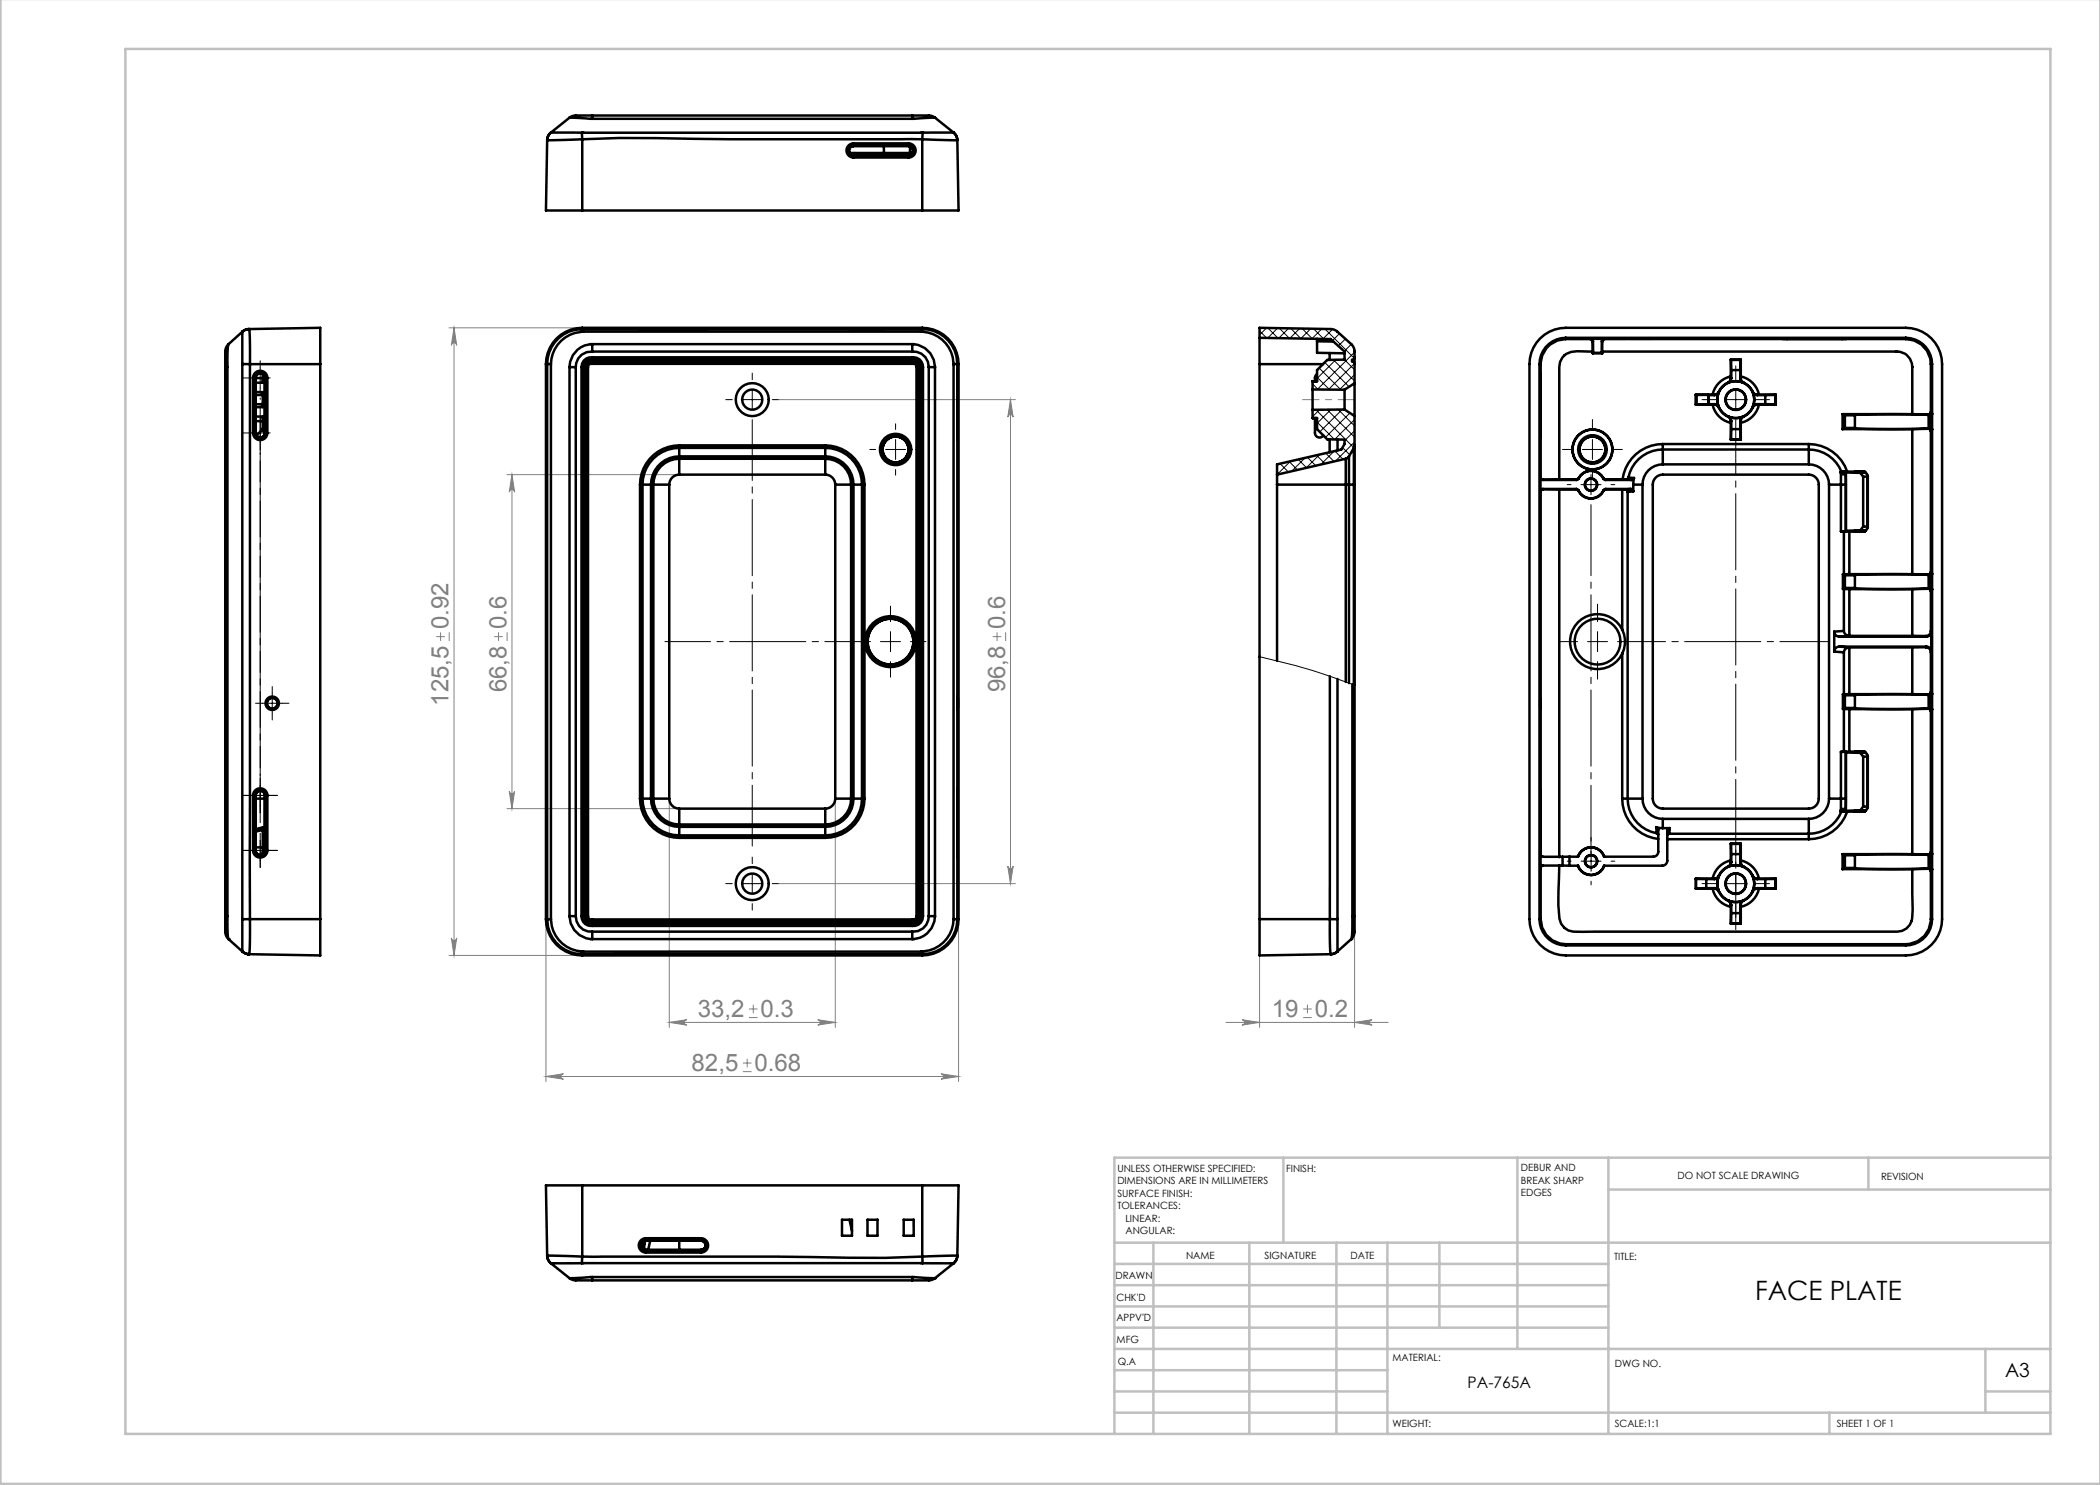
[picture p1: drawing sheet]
<svg xmlns="http://www.w3.org/2000/svg" width="420mm" height="297mm" viewBox="0 0 420 297" stroke-linecap="round" stroke-linejoin="round" font-family="sans-serif">
<g fill="none" stroke="#808080" stroke-width=".2">
<path d="M89.8 65.6h26.6M90.8 65.6l.5 3.5a.54 .54 0 0 0-.5-.5 .54 .54 0 0 0-.5 .5zM90.8 65.6v125.5M155.8 79.9h47.3M202.1 79.9l.5 3.5a.54 .54 0 0 0-.5-.5 .54 .54 0 0 0-.5 .5zM202.1 79.9v96.8M101.4 94.9h34.4M102.4 94.9l.5 3.5a.54 .54 0 0 0-.5-.5 .54 .54 0 0 0-.5 .5zM102.4 94.9v66.8M87.3 127.3h1.7M88.1 126.5v1.7M89.8 126.5v1.7"/>
<path d="M98.8 127.3h1.8M99.7 126.5v1.7M101.4 126.5v1.7M198.5 127.3h1.8M199.4 126.5v1.7M201.1 126.5v1.7M101.9 158.2a.54 .54 0 0 0 .5 .5 .54 .54 0 0 0 .5-.5l-.5 3.5zM133.9 159.7v45.8M167.1 159.7v45.8M101.4 161.7h34.4M155.8 176.7h47.3M201.6 173.2a.54 .54 0 0 0 .5 .5 .54 .54 0 0 0 .5-.5l-.5 3.5z"/>
<path d="M89.8 191.1h26.6M90.3 187.6a.54 .54 0 0 0 .5 .5 .54 .54 0 0 0 .5-.5l-.5 3.5zM109.2 183.8v32.5M191.7 183.8v32.5M251.9 183.8v21.7M270.9 183.2v22.3M109.2 215.3h82.5M109.2 215.3l3.5-.5a.54 .54 0 0 0-.5 .5 .54 .54 0 0 0 .5 .5zM133.9 204.5l3.5-.6a.54 .54 0 0 0-.6 .6 .54 .54 0 0 0 .6 .5zM133.9 204.5h33.2M148.6 214.3h1.7M148.6 212.6h1.7"/>
<path d="M149.4 211.8v1.7M149.8 203.5h1.7M149.8 201.8h1.7M150.7 200.9v1.8M163.6 203.9l3.4 .6-3.4 .5a.54 .54 0 0 0 .5-.5 .54 .54 0 0 0-.5-.6zM188.2 214.8l3.5 .5-3.5 .5a.54 .54 0 0 0 .5-.5 .54 .54 0 0 0-.5-.5zM245.2 204.5h32.4M248.4 203.9l3.5 .6-3.5 .5a.54 .54 0 0 0 .5-.5 .54 .54 0 0 0-.5-.6zM260.6 203.5h1.8M260.6 201.8h1.8M261.5 200.9v1.8M270.9 204.5l3.5-.6a.54 .54 0 0 0-.5 .6 .54 .54 0 0 0 .5 .5z"/>
</g>
<g fill="none" stroke="#000" stroke-width=".2" stroke-dasharray="15.2 1.3 1.3 1.3">
<path d="M50 75.6h-1.4M52 73.6v-1.4M52 77.6v1.4M146.5 79.9h-1.3M150.5 75.9v-1.3M154.5 79.9h1.3M343.2 79.9h-2.8M347.2 75.9v-2.7M351.2 79.9h2.7M50 86.6h-1.4M52 84.6v-1.4M52 88.6v1.4"/>
<path d="M175.1 89.9h-1.1M179.1 85.9v-1.1M179.1 93.9v1.1M183.1 89.9h1.2M314.2 96.9h-.8M314.5 89.9h-2M318.2 92.9v-.7M318.5 85.9v-2M318.5 93.9v2M322.2 96.9h.7M322.5 89.9h2M54.4 138.7v-1.4"/>
<path d="M178.1 124.3v-3.1M178.1 132.3v3.1M182.1 128.3h3.1M315.5 128.3h-3.5M319.5 124.3v-3.5M319.5 132.3v3.5M50 159.1h-1.4M52 157.1v-1.4M52 159.1h2M52 159.1v-2M52 159.1h-2M52 159.1v2"/>
<path d="M52.4 140.7h-1.3M54 159.1h1.5M54.4 142.7v1.3M56.4 140.7h1.4M50 170.1h-1.4M52 161.1v1.4M52 170.1v-2M52 170.1h-2M52 170.1v2M52 170.1h2M52 168.1v-1.4M52 172.1v1.4"/>
<path d="M54 170.1h1.5M146.5 176.7h-1.3M150.5 172.7v-1.3M154.5 176.7h1.3M314.2 172.2h-.7M318.2 168.2v-.7M318.2 176.2v.8M322.2 172.2h.8M343.2 176.7h-2.8M347.2 172.7v-2.7M351.2 176.7h2.7M150.5 180.7v1.3"/>
<path d="M347.2 180.7v2.8"/>
</g>
<path d="M323.5 128.3h42.1" fill="none" stroke="#000" stroke-width=".2" stroke-dasharray="15.2 1.3 1.3 1.3" stroke-dashoffset="5.6"/>
<path d="M318.2 100.9v70.4" fill="none" stroke="#000" stroke-width=".2" stroke-dasharray="15.2 1.3 1.3 1.3" stroke-dashoffset="1"/>
<path d="M347.2 83.9v102" fill="none" stroke="#000" stroke-width=".2" stroke-dasharray="15.2 1.3 1.3 1.3" stroke-dashoffset="4.2"/>
<path d="M174.1 128.3h-41.1" fill="none" stroke="#000" stroke-width=".2" stroke-dasharray="15.2 1.3 1.3 1.3" stroke-dashoffset="6.1"/>
<path d="M150.5 83.9v85.3" fill="none" stroke="#000" stroke-width=".2" stroke-dasharray="15.2 1.3 1.3 1.3" stroke-dashoffset="3.1"/>
<path d="M52 79.6v75.5M52 90.6v75.5" fill="none" stroke="#000" stroke-width=".2" stroke-dasharray="15.2 1.3 1.3 1.3" stroke-dashoffset="-1.6"/>
<g fill="none" stroke="#000" stroke-width=".2">
<path d="M50 75.6h4M52 73.6v4M148.5 79.9h4M150.4 77.9v4M345.2 79.9h4M347.2 77.9v4M50 86.6h4M52 84.6v4M177.1 89.9h4M179.1 87.9v4M316.2 96.9h4M316.5 89.9h4"/>
<path d="M318.2 94.9v4M318.5 87.9v4M54.4 138.7v4M176.1 128.3h4M178.1 126.3v4M317.5 128.3h4M319.5 126.3v4M50 159.1h4M52 157.1v4M52.4 140.7h4M148.5 176.7h4M150.4 174.7v4"/>
<path d="M316.2 172.2h4M318.2 170.2v4M345.2 176.7h4M347.2 174.7v4"/>
</g>
<path d="M260.5 79.9h10.4" fill="none" stroke="#808080" stroke-width=".2" stroke-dasharray="15.2 1.3 1.3 1.3" stroke-dashoffset="11.9"/>
<g fill="none" stroke="#c0c0c0" stroke-width=".5">
<path d="M.1 -.1v296.9h419.9M25.1 9.8h385v277h-385zM256.7 231.5v17M303.5 231.5v38.3M321.7 231.5v55.3M321.7 237.9h88.4M373.7 231.5v6.4M410.1 231.5h-187.2v55.3M222.9 248.5h187.2M222.9 257h98.8M222.9 252.8h98.8M230.7 248.5v38.3"/>
<path d="M249.9 248.5v38.3M267.3 248.5v38.3M277.5 248.5v38.3M287.9 248.5v17M222.9 265.5h98.8M222.9 261.3h98.8M222.9 278.3h54.6M222.9 274h54.6M222.9 269.8h187.2M397.1 278.3h13M397.1 269.8v12.7M222.9 282.5h187.2"/>
<path d="M365.9 282.5v4.3"/>
</g>
<g fill="#808080">
<path d="M109.2 215.3l3.5-.5a.54 .54 0 0 0-.5 .5 .54 .54 0 0 0 .5 .5zM188.2 214.8l3.5 .5-3.5 .5a.54 .54 0 0 0 .5-.5 .54 .54 0 0 0-.5-.5zM133.9 204.5l3.5-.6a.54 .54 0 0 0-.6 .6 .54 .54 0 0 0 .6 .5zM163.6 203.9l3.4 .6-3.4 .5a.54 .54 0 0 0 .5-.5 .54 .54 0 0 0-.5-.6zM248.4 203.9l3.5 .6-3.5 .5a.54 .54 0 0 0 .5-.5 .54 .54 0 0 0-.5-.6zM270.9 204.5l3.5-.6a.54 .54 0 0 0-.5 .6 .54 .54 0 0 0 .5 .5z"/>
<path d="M90.3 187.6a.54 .54 0 0 0 .5 .5 .54 .54 0 0 0 .5-.5l-.5 3.5zM90.8 65.6l.5 3.5a.54 .54 0 0 0-.5-.5 .54 .54 0 0 0-.5 .5z"/>
<path d="M102.4 94.9l.5 3.5a.54 .54 0 0 0-.5-.5 .54 .54 0 0 0-.5 .5zM101.9 158.2a.54 .54 0 0 0 .5 .5 .54 .54 0 0 0 .5-.5l-.5 3.5zM202.1 79.9l.5 3.5a.54 .54 0 0 0-.5-.5 .54 .54 0 0 0-.5 .5zM201.6 173.2a.54 .54 0 0 0 .5 .5 .54 .54 0 0 0 .5-.5l-.5 3.5z"/>
</g>
<g fill="none" stroke="#000" stroke-width=".5">
<path d="M109.4 28l-.2 14.1h7.3M110.2 26.5a2 2 0 0 0-.8 1.5M110.2 26.5h.1M110.2 26.5h6.2M113.9 23.5l-3.7 3M113.9 23.5h.1M113.9 23.5l4.6 .3M116.4 26.5h68.1M116.4 26.5l.1 1.4M116.5 27.9a477.4 477.4 0 0 1 29.5-.1l38.5 .1M116.5 27.9l-7.1 .1M116.5 27.9v14.2"/>
<path d="M118.5 23.8h64M118.5 23.1h-3.5l-1.1 .4M118.5 23.1v.7M118.5 23.1h64M170 30.6h6.8M170.7 28.7a1.42 1.42 0 0 0-1.4 1.4 1.42 1.42 0 0 0 1.4 1.4M170.7 28.7v.5M170.7 29.2a.92 .92 0 0 0-.9 .9 .92 .92 0 0 0 .9 .9M170.7 31v.5M170.7 29.2a.9 .9 0 0 0-.9 .9 .9 .9 0 0 0 .9 .9M170.7 29.2h.1M170.7 31h.1"/>
<path d="M170.7 31.5h11M170.7 28.7h11M170.7 29.2h11M170.9 30.6v.4M171.4 31h.1M172.5 31h.1M176.5 31h.1M176.8 29.2v1.4M176.8 30.6h5.2M179.7 31h.1M181.7 28.7a1.42 1.42 0 0 1 1.4 1.4 1.42 1.42 0 0 1-1.4 1.4M181.7 31v.5"/>
<path d="M181.7 29.2a.92 .92 0 0 1 .9 .9 .92 .92 0 0 1-.9 .9M181.7 28.7v.5M181.7 29.2a.9 .9 0 0 1 .9 .9 .9 .9 0 0 1-.9 .9M181.7 29.2h.1M181.7 31h.1M181.9 31h-11.2M182 30.6h.5M182 29.2v1.4M182.5 23.1h3.4l1.1 .4-4.5 .3M182.5 23.1v.7M184.5 27.9l7 .1M184.5 27.9v14.2"/>
<path d="M184.5 26.5v1.4M187 23.5l3.7 3M190.7 26.5h-6.2M190.7 26.5a2 2 0 0 1 .8 1.5M190.7 26.5h.1M191.5 28l.2 14.1h-7.2M116.5 42.1h68M45.1 73.4h.4M45.1 73.4v109.8M45.5 73.4v109.8M45.7 68.8l-.2 1.9v2.7M45.7 68.8h.1"/>
<path d="M45.7 68.8a2.19 2.19 0 0 0-.6 2v2.6M48.5 72.8v111M48.5 72.8h1.5M48.5 66.3v6.5M48.5 66.3l-2.8 2.5M48.5 66.3h.1M49.8 65.8l-.7 .2-.6 .3M49.8 65.8l14.3-.2v7.2M49.8 65.8l.2 1.5v5.5M49.8 65.8h.1M50 72.8v111M50 72.8h14.1"/>
<path d="M50.6 75.6a1.43 1.43 0 0 1 1.4-1.4 1.43 1.43 0 0 1 1.5 1.4M50.6 75.6h.5M50.6 75.6v11M51.1 75.6a.93 .93 0 0 1 1-.9 .93 .93 0 0 1 .9 .9M51.1 75.6v11M51.1 75.6h.1M51.1 75.6a.92 .92 0 0 1 1-.9 .92 .92 0 0 1 .9 .9M51.1 78.4h1.5v.6M51.1 79h1.5M51.1 75.6h1.5M52.6 75.6v.9h-1.5M52.6 76.2h.4"/>
<path d="M52.6 74.8v.8M52.6 79v1.8M53 75.6h.1M53 75.6v11M53 75.6h.5M53.5 75.6v11M64.1 72.8v111M109.2 72.8h.2M109.2 72.8v111M109.4 72.8v111M110.2 72.8v111M110.2 72.8h-.8"/>
<path d="M113.9 73.4v109.8M113.9 73.4h1.3M115.2 73.4v109.8M116.3 73.4h.5M116.3 73.4v109.8M116.4 66.3a6.6 6.6 0 0 0-6.2 6.5M116.4 66.3h68.1M116.5 65.8l-.1 .5M116.5 65.8h67.9M116.5 65.8a7 7 0 0 0-7.1 7M116.5 65.6a7.3 7.3 0 0 0-7.3 7.2M116.5 65.6v.2"/>
<path d="M116.5 65.6h67.9M116.8 73.4v109.8M117.1 73.4h.5M117.1 73.4v109.8M117.6 73.4v109.8M118.5 72.8h-.6l-.3 .6M118.5 72.3a1.11 1.11 0 0 0-1.4 1.1M118.5 72.3v.5M118.5 71.5v.5M118.5 71.5a1.9 1.9 0 0 0-2.2 1.9M118.5 72a1.41 1.41 0 0 0-1.7 1.4M118.5 68.8a4.6 4.6 0 0 0-4.6 4.6"/>
<path d="M118.5 68.8v1.5M118.5 70.3a3 3 0 0 0-3.3 3.1M118.5 68.8h64M118.5 70.3h64M118.5 72.3h64M118.5 72.8h64M118.5 71.5h64M118.5 72h64M127.8 65.8h.1M127.9 65.8h1.3M129.2 65.7l-1.4 .1h.1M129.2 65.7v.1"/>
<path d="M129.2 65.7h11M129.2 65.8h11M140.2 65.7l1.4 .1h-1.4M140.2 65.7v.1M141.6 65.8h-.1M168.4 65.7h2zM173.5 65.7h2zM180.7 65.7h2zM182.5 72.3v.5M182.5 72.3a1.11 1.11 0 0 1 1.3 1.1M182.5 72.8h.3a.6 .6 0 0 1 .5 .6M182.5 71.5v.5"/>
<path d="M182.5 72a1.41 1.41 0 0 1 1.6 1.4M182.5 71.5a1.9 1.9 0 0 1 2.1 1.9M182.5 68.8a4.6 4.6 0 0 1 4.5 4.6M182.5 70.3a3 3 0 0 1 3.2 3.1M182.5 68.8v1.5M183.3 73.4h.5M183.3 73.4v109.8M183.8 73.4v109.8M184.1 73.4h.5M184.1 73.4v109.8M184.4 65.8l.1 .5M184.4 65.8a7 7 0 0 1 7.1 7"/>
<path d="M184.4 65.6a7.3 7.3 0 0 1 7.3 7.2M184.4 65.6v.2M184.5 66.3a6.6 6.6 0 0 1 6.2 6.5M184.6 73.4v109.8M185.7 73.4v109.8M185.7 73.4h1.3M187 73.4v109.8M190.7 72.8v111M190.7 72.8h.8M191.5 72.8v111M191.5 72.8h.2M191.5 75.6v-1.4v1.4"/>
<path d="M191.5 75.6h.1M191.5 75.6v11M191.5 74.2v.1M191.7 72.8v111M251.9 67.6v-2l14.4 .2 1 .4 2.9 2.6a2 2 0 0 1 .7 1.5v1.2M251.9 67.6l14.2 .2 2.8 2.5v1.6l-3.5 .1-2 2v2.2M251.9 67.6v5.2M251.9 72.8h12.7M251.9 72.8v111M262.5 77.9v4.1M263.4 67.8v.5M263.4 74.8l-.3 .5-.1 .9"/>
<path d="M263.4 76.2l-.9 .1v1.6M263.4 68.3v2.3l5.5 .1M263.4 68.3h3.3M265.9 70.6v1.4M268.9 77.9v4M270.9 76.6l-2 1.3h-6.4M270.9 71.5l-.1 .3-.4 .2v.3l.4 .1 .1 .3v3.9M270.9 76.6v6.6M270.9 71.5v1.1M307.9 72.8h.2M307.9 72.8v111M308 67.7a7.3 7.3 0 0 1 5.2-2.1h68a7.3 7.3 0 0 1 7.2 7.2v111a7.3 7.3 0 0 1-7.2 7.3h-68a7.3 7.3 0 0 1-7.3-7.3v-111a7.3 7.3 0 0 1 2.1-5.1z"/>
<path d="M308.1 75.6h.1M308.1 75.6v11M308.1 74.7v.9zM308.1 72.8v22.6M313.2 67.6a5.3 5.3 0 0 0-5.3 5.2M313.2 67.8a5 5 0 0 0-5.1 5M313.2 67.8h4.8M313.2 67.6h68M313.2 67.6v.2M313.8 67.8h4.1M313.9 67.7l-.1 .1M317.8 67.7l.1 .1"/>
<path d="M318 67.8l.4 .1 .1 .4M318.1 67.8l.3 .1 .2 .4M318.1 67.8h2.8M318.1 67.8h-.1M318.5 70.3h-.6a8.9 8.9 0 0 0-4.6 .5 3.1 3.1 0 0 0-1.4 2.6v22.5M318.5 70.3v.4M318.5 68.3v2M318.5 70.7h1.9M318.6 68.3h-.1M318.6 68.3v2.3M318.6 70.6h1.7M318.6 70.6l-.1 .1"/>
<path d="M320.3 70.6l.1 .1M320.4 68.3l-.1 2.3M320.4 68.3h.1M320.4 68.3v2M320.4 70.3h58.8a3 3 0 0 1 3.3 3.1v9.4M320.4 70.3v.4M320.9 67.8l-.4 .1-.1 .4M320.9 67.8h.1M320.9 67.8h60.3M320.9 67.8l-.3 .2-.2 .3M321.1 67.8h4M321.2 67.7l-.1 .1"/>
<path d="M325.1 67.7v.1M326.2 67.8h4M326.3 67.7l-.1 .1M330.2 67.7v.1M339.2 78.9v.1M339.2 78.9h3.3M339.2 78.9v2M339.2 79v1.9M339.2 79h.1M339.3 79h3.6M339.3 79v1.9M341.7 79h.1"/>
<path d="M341.7 79v1.9M342.5 78.9h.3M342.8 78.9l.1 .1M343.8 78.4h.1M343.8 78.4h-.1a.98 .98 0 0 1-.9 .5M343.8 78.4a3.7 3.7 0 0 0 0 3M343.8 78.4a1 1 0 0 1-.9 .6M345.6 76.5a3.7 3.7 0 0 0-1.8 1.9M345.6 76.5h.1M345.7 76.5a3.7 3.7 0 0 1 3 0M346.2 75.3a4.8 4.8 0 0 0-3.7 3.6M346.2 71.9h2"/>
<path d="M346.2 71.9v3.4M346.2 71.9v.1M346.2 75.3v.3M346.2 75.6a.98 .98 0 0 1-.6 .9M346.2 75.6h.1M346.2 72l.1 2M346.2 72h1.9M346.3 75.6a1 1 0 0 1-.6 .9M346.3 74v1.6M346.3 74h1.8M348.1 75.6a1 1 0 0 0 .6 .9M348.1 74v1.6"/>
<path d="M348.1 72v2M348.1 75.6a.98 .98 0 0 0 .6 .9M348.1 75.6h.1M348.2 75.3a4.8 4.8 0 0 1 3.6 3.6M348.2 71.9v3.4M348.2 71.9l-.1 .1M348.2 75.3l-.1 .3M348.7 76.5h.1M348.7 76.5a3.7 3.7 0 0 1 1.9 1.9M350.5 78.4a3.7 3.7 0 0 1 0 3M350.5 78.4a1 1 0 0 0 1 .6M350.6 78.4h-.1"/>
<path d="M350.6 78.4a.98 .98 0 0 0 .9 .5M351.5 79h1.6M351.5 78.9v.1M351.8 78.9h3.4M351.8 78.9h-.3M353.1 79v1.8M355.1 79h-2M355.1 79v1.9M355.2 78.9l-.1 .1M355.2 78.9v2M357.4 67.8h-.9h.9M357.4 67.8h11"/>
<path d="M357.4 67.8h.1M368.4 67.8h.9h-.9M368.4 67.8h.1M381.2 67.6a5.3 5.3 0 0 1 5.2 5.2M381.2 67.8a5 5 0 0 1 5 5M381.2 67.6v.2M386.2 72.8v9.6M386.2 72.8h.2M386.4 72.8v111M50.6 86.6a1.43 1.43 0 0 0 1.4 1.4 1.43 1.43 0 0 0 1.5-1.4M50.6 86.6h.5M51.1 86.6a.93 .93 0 0 0 1 .9 .93 .93 0 0 0 .9-.9"/>
<path d="M51.1 86.6h.1M51.1 86.6a.92 .92 0 0 0 1 .9 .92 .92 0 0 0 .9-.9M51.1 83.3h1.5v.9M52.6 80.8v.6h-1.5M52.6 84.2v1.6l-1.3 1.3M52.6 80.8l-1.5 .1M52.6 84.2h-1.5M53 83.6h-.4M53 86.6h.1M53 85.7h-.4M53 86.2h-.8M53 86.6h.5"/>
<path d="M128 96.9h.5M128 96.9v62.8M128.5 96.9v62.8M128.5 96.9h1.7M130.2 96.9h.5M130.2 96.9v62.8M130.7 96.9h3.1M130.7 96.9v62.8M133.8 96.9v62.8M135.9 89.1v.5M135.9 89.1a7.8 7.8 0 0 0-7.9 7.8M135.9 89.6a7.3 7.3 0 0 0-7.4 7.3"/>
<path d="M135.9 91.3a5.6 5.6 0 0 0-5.7 5.6M135.9 91.3v.5M135.9 91.8a5.2 5.2 0 0 0-5.2 5.1M135.9 94.9a2 2 0 0 0-2.1 2M135.9 89.6h29.1M135.9 89.1h29.1M135.9 89.6v1.7M135.9 91.8v3.1M135.9 91.3h29.1M135.9 91.8h29.1M135.9 94.9h29.1M165 89.6a7.3 7.3 0 0 1 7.4 7.3"/>
<path d="M165 89.1v.5M165 89.1a7.8 7.8 0 0 1 7.9 7.8M165 91.3a5.6 5.6 0 0 1 5.7 5.6M165 91.3v.5M165 91.8a5.2 5.2 0 0 1 5.2 5.1M165 94.9a2 2 0 0 1 2.1 2M165 89.6v1.7M165 91.8v3.1M167.1 96.9h3.1M167.1 96.9v62.8M170.2 96.9h.5M170.2 96.9v62.8"/>
<path d="M170.7 96.9h1.7M170.7 96.9v62.8M172.4 96.9h.5M172.4 96.9v62.8M172.9 96.9v62.8M191.5 86.6v1.4v-1.4M191.5 86.6h.1M191.5 87.9h.1M255.4 94.9v2M255.4 96.9h13.8M255.4 96.9v35.3M262.5 82l6.4-.1 2 1.3"/>
<path d="M262.5 82v1.6h.9M263 83.6v3a.92 .92 0 0 0 .6 .9 .92 .92 0 0 0 1.1-.4M263.4 83.6v2.2l2 2.1h3.5v.9l-.6 1.1-12.9 3v2M265.9 87.9v2.5M267.5 87.9v2.2M269.2 91.8v5.1M269.2 96.9h.6M269.2 91.8l-13.8 3.1M269.2 96.9v39.5M269.8 91.3l-.6 .5M269.8 91.3v5.6M269.8 96.9h1"/>
<path d="M269.8 96.9v39.7M270.8 89.6v7.3M270.8 96.9h.1M270.8 89.6l-1 1.7M270.8 96.9v40.1M270.9 96.9v86.3M270.9 89.1l-.1 .5M270.9 89.1v7.8M270.9 83.2v5.9M308.1 86.6h.1M308.1 95.5l.1 .3 .4 .2M308.1 95.5v2.8"/>
<path d="M308.1 98.3h.1M308.1 86.6v.9zM308.1 98.3v72.6M308.1 95.4l.2 .4 .3 .1M308.1 95.4v.1M308.6 97.8l-.4 .1-.1 .4M308.6 97.8h6.6M308.6 96h6.7M308.6 97.8h.1M308.6 97.8l-.3 .2-.2 .3M308.6 97.8l3.3 .1M308.6 95.9v.1"/>
<path d="M311.9 95.9h-3.3M311.9 97.9v73.5M311.9 95.9h3.4M311.9 97.9h3.3M315.2 97.9l.5 .3M315.2 97.8l.5 .3M315.2 97.8v.1M315.3 95.9v.1M315.7 98.2a2.8 2.8 0 0 0 2.5 1.5 2.8 2.8 0 0 0 2.5-1.5M315.7 98.1a2.75 2.75 0 0 0 2.5 1.6 2.75 2.75 0 0 0 2.5-1.6M315.7 98.1v.1M315.7 95.6l-.4 .3"/>
<path d="M315.7 95.6v.1M315.7 95.6a2.8 2.8 0 0 1 5 0M315.7 95.7l-.4 .3M315.7 95.7a2.75 2.75 0 0 1 2.5-1.5 2.75 2.75 0 0 1 2.5 1.5M320.7 95.7l.4 .3M320.7 95.6v.1M320.7 95.6l.4 .3M320.7 98.1v.1M321.1 96h5.2M321.1 95.9v.1M321.1 95.9h3.4M321.1 97.8l-.4 .3"/>
<path d="M321.1 97.8l.1 .1M321.1 97.8h5M321.2 97.9l-.5 .3M321.2 97.9h3.2M324.4 97.9v28M324.5 95.9h.6M324.9 97.9a.54 .54 0 0 1 .6 .5M324.9 97.9h-.5M325.1 95.9l1.2 .1M325.5 98.4v61.3a7 7 0 0 0 5.8 6.9M325.7 95.5l1.1 .1M325.7 95.5l-.2 .3-.4 .1"/>
<path d="M326.1 97.8l.4 .1 .2 .4M326.1 97.8l-1.2 .1M326.7 96.9h1.8M326.7 98.3l-1.2 .1M326.7 96.9v1.4M326.8 95.6l-.1 1.3M326.8 95.6l-.2 .3-.3 .1M328.5 96.9v62.8M331.1 95.5a2 2 0 0 1 1.5-.6h29.2a2 2 0 0 1 2 2v62.8a2 2 0 0 1-2 2h-29.2a2 2 0 0 1-2-2v-62.8a2 2 0 0 1 .5-1.4zM332.6 92.9a4.1 4.1 0 0 0-4.1 4M332.6 88.8a8.1 8.1 0 0 0-8.1 7.1M332.6 88.8v4.1"/>
<path d="M332.6 92.9h29.2M332.6 88.8h29.2M339.2 80.9h3.3M339.2 80.9h.1M339.3 80.9h-.1M341.7 80.8v.1M342.5 80.9a4.8 4.8 0 0 0 3.7 3.7M342.8 80.9l.5 .1 .5 .5M342.8 80.9h-.3M342.9 80.8a1 1 0 0 1 .9 .6M342.9 80.8l-3.6 .1M342.9 80.8l-.1 .1"/>
<path d="M343.8 81.5a3.7 3.7 0 0 0 1.8 1.8M343.8 81.4v.1M345.6 83.3a.98 .98 0 0 1 .6 .9M345.7 83.3a3.7 3.7 0 0 0 3 0M345.7 83.3h-.1M345.7 83.3a1 1 0 0 1 .6 .9M346.2 84.6v3.3M346.2 87.9h2M346.2 84.2v.4M346.2 87.9h.1M346.2 87.9h1.9M346.3 85.8h1.8"/>
<path d="M346.3 84.2h-.1M346.3 84.2v1.6M346.3 85.8l-.1 2.1M348.1 84.2v1.6M348.1 85.8v2.1M348.1 84.2h.1M348.1 87.9h.1M348.1 84.2l.1 .4M348.2 84.6v3.3M348.7 83.3h.1M348.7 83.3a1 1 0 0 0-.6 .9M348.7 83.3a.98 .98 0 0 0-.6 .9"/>
<path d="M350.5 81.4l.1 .1M350.6 81.5a3.7 3.7 0 0 1-1.9 1.8M351.5 80.8a1 1 0 0 0-1 .6M351.5 80.8h1.6M351.5 80.8v.1M351.5 80.9a.98 .98 0 0 0-.9 .6M351.5 80.9h.3M351.8 80.9a4.8 4.8 0 0 1-3.6 3.7M351.8 80.9h3.4M353.1 80.8l2 .1M355.1 80.9h.1M361.8 92.9a4.1 4.1 0 0 1 4 4"/>
<path d="M361.8 88.8a8.1 8.1 0 0 1 7.6 5.5M361.8 88.8v4.1M365.8 96.9h2.4M365.8 96.9v62.8M368.1 94.3h1M368.1 94.3l.1 .3M368.2 94.6v2.3M368.2 96.9h1M368.2 96.9v9.4M368.3 94.3a7 7 0 0 0-6.5-4.4h-29.2a7 7 0 0 0-6.9 5.6M368.3 94.3h-.2M368.5 85.8h14"/>
<path d="M368.5 82.8l.5 .3M368.5 82.8h14M368.5 82.8v3M369 85.6l-.5 .2M369 85.6h2M369 83.1h2M369 83.1v2.5M369.1 94.3v.1M369.1 94.3v.2M369.1 94.5l.1 2.4M369.1 94.5a.53 .53 0 0 1-.4 .4 .53 .53 0 0 1-.5-.3M369.1 94.4l.5 .1 2.5 .1"/>
<path d="M369.1 94.4v.1M369.2 96.9v9.4M369.2 94.5v11.7M369.4 94.3h-1.1M369.4 94.3h3.5M372.1 94.6l.5 .7M372.6 95.3v10M372.6 95.3h.9M372.9 94.3l-2 .1 .2 .1h2.1M372.9 94.3v.2M373.2 94.5l.3 .6v.2M373.2 94.5l-1.1 .1"/>
<path d="M373.5 95.3v10M373.6 95.2v10.2M382.5 82.8l3.2 .1M382.5 85.8v29M385.7 85.8l.3 .1 .2 .3M385.7 85.8h-3.2M385.7 82.9l.1 .2M385.7 83l.1 .1M385.7 83l-6.9-.2-7.8 .2 .1 2.7 7.7 .1 6.9-.2M385.7 83v2.6M385.8 83.1h.1M385.8 85.6h-.1"/>
<path d="M385.8 85.6l-.1 .2M385.9 85.5l.5 .2-.2 .5M385.9 85.5l-.1 .1M385.9 83.1v2.4M386.2 82.4l.2 .5-.5 .2M386.2 82.4l-.2 .4-.3 .1M386.2 86.2v28.2M368.2 106.3h.6M368.6 114.9v2.9M368.6 117.8h.2M368.6 114.9l.4 .2M368.8 106.3h1.1"/>
<path d="M368.8 106.3v8.5M368.8 117.8v8.4M368.8 114.8l-.2 .1M368.8 117.8h1.1M369 117.6l-.4 .2M369 117.6h2M369 115.1h2M369 115.1v2.5M369.2 106.3h-1M369.9 106.3h3M369.9 117.8h12.6M369.9 114.8h-1.1"/>
<path d="M369.9 114.8h12.6M369.9 106.3v8.5M369.9 117.8v9.4M372.1 106.1l-2.9 .2M372.1 106.1h1.1M372.6 105.3l-.5 .8M372.6 105.3h.9M372.9 106.1v.2M373.2 106.1l-2.1 .1-.2 .1h2M373.5 105.3v.2l-.3 .6M382.5 114.8l3.2 .1M382.5 117.8v9.4"/>
<path d="M385.7 117.8l.3 .1 .2 .3M385.7 117.8h-3.2M385.7 114.9l.1 .2M385.7 115l.1 .1M385.7 115l-8-.2-6.7 .2 .1 2.7 7.7 .1 6.9-.2M385.7 115v2.6M385.8 115.1h.1M385.8 117.6h-.1M385.8 117.6l-.1 .2M385.9 117.5l-.1 .1M385.9 117.5l.5 .2-.2 .5M385.9 115.1v2.4"/>
<path d="M386.2 114.4l.2 .5-.5 .2M386.2 114.4l-.2 .4-.3 .1M386.2 118.2v8M191.5 139.5v-.2v2.7v-.2M191.5 139.4v2.5M266 135.2v48.6M267.5 135.8v48M270.5 136.9v46.3M308.1 139.6v2.1zM324.4 125.9a5.5 5.5 0 0 1 0 4.9M324.4 125.9a5.5 5.5 0 0 0-8.3-1.9 5.5 5.5 0 0 0 0 8.6 5.5 5.5 0 0 0 8.3-1.8M324.4 130.8v28.9"/>
<path d="M366.8 126.3a1.01 1.01 0 0 0 1.1 1M366.8 126.3v4M366.8 130.3l2 .2M367.9 129.3a1.01 1.01 0 0 0-1.1 1M367.9 129.3l2 .2M367.9 127.3h17.4M367.9 129.3h17.4M368.6 138.9v2.9M368.6 138.9l.4 .2M368.8 126.2a1.07 1.07 0 0 0 1.1 1M368.8 130.5v8.3M368.8 126.2l-2 .1"/>
<path d="M368.8 138.8l-.2 .1M369 139.1h2M369 139.1v2.5M369.9 127.2h.1M369.9 129.5a1.07 1.07 0 0 0-1.1 1M369.9 138.8h-1.1M369.9 138.8h12.6M369.9 129.5v9.3M369.9 129.5h.1M369.9 127.2l-2 .1M369.9 129.5h12.6M369.9 127.2h12.6"/>
<path d="M382.5 138.8l3.2 .1M382.5 127.2h2.7M382.5 129.5v9.3M385.2 129.4l-2.7 .1M385.2 129.4a.99 .99 0 0 1 1 1M385.2 127.2l.1 .1M385.3 129.3a1 1 0 0 1 1 1M385.3 129.3l-.1 .1M385.7 138.9l.1 .2M385.7 139l.1 .1M385.7 139l-6.9-.2-7.8 .2 .1 2.7 7.7 .1 6.9-.2M385.7 139v2.6"/>
<path d="M385.8 139.1h.1M385.9 139.1v2.4M386.2 138.4l-.2 .4-.3 .1M386.2 138.4l.2 .5-.5 .2M386.2 130.4v8M386.2 126.2a.99 .99 0 0 1-1 1M386.2 126.2l.1 .1M386.3 126.3a1 1 0 0 1-1 1M386.3 130.3l-.1 .1M386.3 126.3v4M50.6 159.1a1.43 1.43 0 0 1 1.4-1.4 1.43 1.43 0 0 1 1.5 1.4M50.6 159.1h.5"/>
<path d="M50.6 159.1v11M51.1 159.1a.93 .93 0 0 1 1-.9 .93 .93 0 0 1 .9 .9M51.1 159.1v11M51.1 159.1h.1M51.1 159.1a.92 .92 0 0 1 1-.9 .92 .92 0 0 1 .9 .9M51.1 159.7h1.9M53 159.1h.1M53 159.1v11M53 159.1h.5M53.5 159.1v11M128 159.7h.5M128 159.7a7.8 7.8 0 0 0 7.9 7.9"/>
<path d="M128.5 159.7a7.3 7.3 0 0 0 7.4 7.4M128.5 159.7h1.7M130.2 159.7a5.6 5.6 0 0 0 5.7 5.7M130.2 159.7h.5M130.7 159.7a5.2 5.2 0 0 0 5.2 5.2M130.7 159.7h3.1M133.8 159.7a2 2 0 0 0 2.1 2M167.1 159.7a2 2 0 0 1-2.1 2M167.1 159.7h3.1M170.2 159.7a5.2 5.2 0 0 1-5.2 5.2M170.2 159.7h.5M170.7 159.7a5.6 5.6 0 0 1-5.7 5.7"/>
<path d="M170.7 159.7h1.7M172.4 159.7h.5M172.4 159.7a7.3 7.3 0 0 1-7.4 7.4M172.9 159.7a7.8 7.8 0 0 1-7.9 7.9M191.5 159.1v-1.4v1.4M191.5 159.1h.1M191.5 159.1v11M191.5 157.7v.1M191.5 140.7v.5M308.1 159.1h.1M308.1 159.1v11M308.1 158.2v.9z"/>
<path d="M324.4 159.7a8.1 8.1 0 0 0 7.3 8.1M324.4 159.7h4.1M328.5 159.7a4.1 4.1 0 0 0 4.1 4.1M365.8 159.7a4.1 4.1 0 0 1-4 4.1M365.8 159.7h2.4M368.2 150.4h1M368.2 159.7v2.3M368.2 159.7h1M368.2 150.4v9.3M368.6 141.8h.2M368.8 150.3l-.6 .1M368.8 141.8v8.5"/>
<path d="M368.8 141.8h1.1M369 141.6l-.4 .2M369 141.6h2M369.2 150.4l2.9 .2M369.2 159.7l-.1 2.5M369.2 150.4v9.3M369.2 150.5v11.7M369.9 150.3h-1.1M369.9 150.3h3M369.9 141.8h12.6M369.9 141.8v8.5M372.1 150.6l.5 .7"/>
<path d="M372.6 151.3v10M372.6 151.3h.9M372.9 150.3l-2 .1 .2 .1h2.1M372.9 150.3v.2M373.2 150.5l.3 .6v.2M373.2 150.5l-1.1 .1M373.5 151.3v10M373.6 151.2v10.2M382.5 141.8v29M385.7 141.8l.3 .1 .2 .3M385.7 141.8h-3.2M385.8 141.6h-.1"/>
<path d="M385.8 141.6l-.1 .2M385.9 141.5l.5 .2-.2 .5M385.9 141.5l-.1 .1M386.2 142.2v28.2M50.6 170.1a1.43 1.43 0 0 0 1.4 1.4 1.43 1.43 0 0 0 1.5-1.4M50.6 170.1h.5M51.1 170.1a.93 .93 0 0 0 1 .9 .93 .93 0 0 0 .9-.9M51.1 170.1h.1M51.1 170.1a.92 .92 0 0 0 1 .9 .92 .92 0 0 0 .9-.9M51.1 165.8l1.5-.3v.5M51.1 169.5h1.5M52.6 169.5v1.3"/>
<path d="M52.6 166v3.5M52.6 166l-1.5 .3M52.6 170.5h.3M53 170.1h.1M53 165.5l-.4 .1M53 170.1h.5M135.9 167.1v.5M135.9 164.9v.5M135.9 167.6h29.1M135.9 167.1h29.1M135.9 161.7v3.2M135.9 165.4v1.7"/>
<path d="M135.9 165.4h29.1M135.9 164.9h29.1M135.9 161.7h29.1M165 167.1v.5M165 164.9v.5M165 161.7v3.2M165 165.4v1.7M191.5 170.1v1.4v-1.4M191.5 170.1h.1M191.5 171.4h.1M308.1 170.1h.1M308.1 170.1v.9z"/>
<path d="M308.1 170.9l.1 .3 .3 .2h4M308.1 170.9v2.7M308.1 170.9h.1M308.1 173.6v10.2M308.1 170.9l.2 .3M308.1 173.6h.1M308.3 173.2l-.2 .4M311.9 173a76.6 76.6 0 0 0 0 10.7 3 3 0 0 0 2.7 2.6h64.9a3 3 0 0 0 2.9-2.6l.1-1.6v-8.3M312.5 173.1h-4l-.3 .2-.1 .3M312.5 171.4v1.7M312.5 173.1h1.4M313.9 171.3v1.8"/>
<path d="M313.9 171.3l-1.4 .1M315.6 173.1a2.8 2.8 0 0 0 2.6 1.9 2.8 2.8 0 0 0 2.7-1.9M315.6 171.3a2.8 2.8 0 0 1 2.6-1.9 2.8 2.8 0 0 1 2.7 1.9M331.3 165.5l1.3 .1M331.3 165.5v1.1M331.3 165.5l.2 .2 .2 .3v4.3a1 1 0 0 1-1 1h-9.9a2.75 2.75 0 0 0-2.6-1.8 2.75 2.75 0 0 0-2.6 1.8h-1.7M331.3 166.6l.4 .3M332.6 163.8v1.8M332.6 163.8h29.2M332.6 165.6h1.4M333.5 167.8h28.3M333.9 166.7l-.4 .3"/>
<path d="M334 165.6l-.4 .1-.1 .4v6a1 1 0 0 1-1 1h-11.7a2.75 2.75 0 0 1-2.6 1.9 2.75 2.75 0 0 1-2.6-1.9h-1.7M334 165.6l-.1 1.1M339.2 175.7v.1M339.2 175.7h3.3M339.2 177.7h3.3M339.2 175.7v2M339.2 175.8h2.1M339.2 175.8v1.9M339.2 177.7h.1M341.3 175.8h1.6M341.3 175.8v1.8M341.3 177.6l-2.1 .1"/>
<path d="M341.3 177.6h1.6M342.5 177.7a4.8 4.8 0 0 0 3.7 3.7M342.5 175.7h.3M342.8 177.7a.98 .98 0 0 1 1 .6M342.8 175.7l.1 .1M342.8 177.7h-.3M342.9 177.6a1 1 0 0 1 .9 .6M342.9 177.6l-.1 .1M343.8 178.3a3.7 3.7 0 0 0 1.8 1.8M343.8 175.2h.1M343.8 175.2l-.5 .4-.5 .1M343.8 178.2v.1"/>
<path d="M343.8 175.2a3.7 3.7 0 0 0 0 3M343.8 175.2a1 1 0 0 1-.9 .6M345.6 173.3a3.7 3.7 0 0 0-1.8 1.9M345.6 173.3h.1M345.7 173.3a3.7 3.7 0 0 1 3 0M346.2 172.1a4.8 4.8 0 0 0-3.7 3.6M346.2 168.7v3.4M346.2 172.1v.3M346.2 168.7v.1M346.2 168.7h2M346.2 172.4a.98 .98 0 0 1-.6 .9M346.2 172.4h.1"/>
<path d="M346.2 168.8l.1 2M346.2 168.8h1.9M346.3 172.4a1 1 0 0 1-.6 .9M346.3 170.8v1.6M346.3 170.8h1.8M348.1 172.4a1 1 0 0 0 .6 .9M348.1 170.8v1.6M348.1 168.8v2M348.1 172.4a.98 .98 0 0 0 .6 .9M348.1 172.4h.1M348.2 172.1a4.8 4.8 0 0 1 3.6 3.6M348.2 168.7v3.4"/>
<path d="M348.2 168.7l-.1 .1M348.2 172.1l-.1 .3M348.7 173.3h.1M348.7 173.3a3.7 3.7 0 0 1 1.9 1.9M350.5 175.2a3.7 3.7 0 0 1 0 3M350.5 178.2l.1 .1M350.5 175.2a1 1 0 0 0 1 .6M350.6 175.2h-.1M350.6 178.3a3.7 3.7 0 0 1-1.9 1.8M350.6 175.2a.98 .98 0 0 0 .9 .5M351.5 177.6a1 1 0 0 0-1 .6M351.5 175.8h1.6"/>
<path d="M351.5 177.6h1.6M351.5 177.6v.1M351.5 177.7a.98 .98 0 0 0-.9 .6M351.5 175.7v.1M351.5 177.7h.3M351.8 177.7a4.8 4.8 0 0 1-3.6 3.7M351.8 175.7h3.4M351.8 177.7h3.4M351.8 175.7h-.3M353.1 175.8v1.8M353.1 177.6l2 .1M355.1 177.7h.1"/>
<path d="M355.1 175.8h-2M355.1 175.8v1.9M355.2 175.7l-.1 .1M355.2 175.7v2M361.8 163.8v4M368.1 162.3h.2M368.2 162l-.1 .3M368.2 162a.53 .53 0 0 1 .5-.2 .53 .53 0 0 1 .4 .4M368.3 162.3a7 7 0 0 1-6.5 4.4h-27.9M368.3 162.3h1.1M368.5 173.8h14M368.5 170.8l.5 .3"/>
<path d="M368.5 170.8h14M368.5 170.8v3M369 173.6l-.5 .2M369 173.6h2M369 171.1h2M369 171.1v2.5M369.1 162.3h-1M369.1 162.2v.1M369.1 162.3h.1M369.4 162.3a8.1 8.1 0 0 1-7.6 5.5M369.4 162.3h3.5M372.1 162.1h-2.5l-.5 .2"/>
<path d="M372.1 162.1h1.1M372.6 161.3l-.5 .8M372.6 161.3h.9M372.9 162.1v.2M373.2 162.1l-2.1 .1-.2 .1h2M373.5 161.3v.2l-.3 .6M382.5 170.8l3.2 .1M385.7 173.8l.3 .1 .2 .3M385.7 173.8h-3.2M385.7 170.9l.1 .2M385.7 171l.1 .1M385.7 171l-6.9-.2-7.8 .2 .1 2.7 7.7 .1 6.9-.2"/>
<path d="M385.7 171v2.6M385.8 171.1h.1M385.8 173.6h-.1M385.8 173.6l-.1 .2M385.9 173.5l-.1 .1M385.9 173.5l.5 .2-.2 .5M385.9 171.1v2.4M386.2 170.4l.2 .5-.5 .2M386.2 170.4l-.2 .4-.3 .1M386.2 174.2v9.6M45.1 183.2v.8a7.5 7.5 0 0 0 .1 3.1l.5 .7M45.1 183.2h.4"/>
<path d="M45.5 183.2v3.5l.2 1.1M45.7 187.8l2.8 2.5M45.7 187.8h.1M48.5 183.8v6.5M48.5 190.3l.6 .4 .7 .1M48.5 190.3h.1M49.6 190.8h.1M50 183.8h-1.5M50 183.8v5.2l-.2 1.8M50 183.8h14.1M64.1 183.8v7.3l-14.3-.3M109.2 183.8a7.3 7.3 0 0 0 7.3 7.3"/>
<path d="M109.2 183.8h.2M109.4 183.8a7 7 0 0 0 7.1 7M109.4 183.8h.8M110.2 183.8a6.6 6.6 0 0 0 6.2 6.5M113.9 183.2a4.6 4.6 0 0 0 4.6 4.6M113.9 183.2h1.3M115.2 183.2a3 3 0 0 0 3.3 3.1M116.3 183.2a1.9 1.9 0 0 0 2.2 2M116.3 183.2h.5M116.4 190.3h68.1M116.4 190.3l.1 .5M116.5 190.8h67.9"/>
<path d="M116.5 191.1h67.9M116.5 190.8v.3M116.8 183.2a1.41 1.41 0 0 0 1.7 1.5M117.1 183.2h.5M117.1 183.2a1.12 1.12 0 0 0 1.4 1.2M117.6 183.2a.6 .6 0 0 0 .5 .7h.4M118.5 183.9v.5M118.5 184.7v.5M118.5 186.3v1.5M118.5 186.3h64M118.5 187.8h64M118.5 183.9h64"/>
<path d="M118.5 184.4h64M118.5 184.7h64M118.5 185.2h64M169.4 190.9h.1M170.7 190.9h-1.4h1.4M170.7 190.9h.1M170.7 190.9h11M181.7 190.9h1.4h-1.4M181.7 190.9h.1M182.5 184.7v.5M182.5 183.9v.5M182.5 186.3v1.5"/>
<path d="M183 190.9h.1M183.3 183.2h.5M183.3 183.2l-.3 .6-.5 .1M183.8 183.2a1.12 1.12 0 0 1-1.3 1.2M184.1 183.2a1.41 1.41 0 0 1-1.6 1.5M184.1 183.2h.5M184.4 190.8v.3M184.5 190.3l-.1 .5M184.6 183.2a1.9 1.9 0 0 1-2.1 2M185.7 183.2h1.3M185.7 183.2a3 3 0 0 1-3.2 3.1M187 183.2a4.6 4.6 0 0 1-4.5 4.6"/>
<path d="M190.7 183.8a6.6 6.6 0 0 1-6.2 6.5M191.5 183.8h-.8M191.5 183.8a7 7 0 0 1-7.1 7M191.5 183.8h.2M191.7 183.8a7.3 7.3 0 0 1-7.3 7.3M251.9 183.8v7.3l14.3-.3M251.9 183.8h14.1M266 183.8v5.5l.2 1.5M266 183.8h1.5M266.2 190.8h.1M267.5 190.3h.1M267.5 190.3l-.6 .4-.7 .1"/>
<path d="M267.5 183.8v6.5M270.2 187.8l-2.7 2.5M270.2 187.8h.1M270.5 183.2v2.8l-.3 1.8M270.5 183.2h.4M270.9 183.2v2.7a2.19 2.19 0 0 1-.7 1.9M307.9 183.8a5.3 5.3 0 0 0 5.3 5.3M307.9 183.8h.2M308.1 183.8a5 5 0 0 0 5.1 5M313.2 188.8h68M313.2 189.1h68M313.2 188.8v.3"/>
<path d="M315.9 188.9h-.9h.9M315.9 188.9h11M315.9 188.9h.1M326.9 188.9h.9h-.9M326.9 188.9h.1M345.6 180.1a.98 .98 0 0 1 .6 .9M345.7 180.1a3.7 3.7 0 0 0 3 0M345.7 180.1h-.1M345.7 180.1a1 1 0 0 1 .6 .9M346.2 181.4v3.3M346.2 184.7h2M346.2 181v.4"/>
<path d="M346.2 184.7h.1M346.2 184.7h1.9M346.3 181h-.1M346.3 181v1.6M346.3 182.6h1.8M346.3 182.6l-.1 2.1M348.1 181v1.6M348.1 182.6v2.1M348.1 181h.1M348.1 184.7h.1M348.1 181l.1 .4M348.2 181.4v3.3"/>
<path d="M348.7 180.1h.1M348.7 180.1a1 1 0 0 0-.6 .9M348.7 180.1a.98 .98 0 0 0-.6 .9M381.2 188.8v.3M386.2 183.8a5 5 0 0 1-5 5M386.2 183.8h.2M386.4 183.8a5.3 5.3 0 0 1-5.2 5.3M116.5 237.1h-7.3l.2 14M116.5 237.1v14.2M116.5 237.1h68M184.5 237.1h7.2l-.2 14.1M184.5 237.1v14.2"/>
<path d="M109.4 251.1l7.1 .2M109.4 251.2a2 2 0 0 0 .8 1.5M110.2 252.7l3.7 3M110.2 252.7h.1M116.4 252.6h68.1M116.4 252.6l-6.2 .1M116.5 251.3h4.4a1609.3 1609.3 0 0 1 48.8 .2l7.4 .1 7.4-.3M116.5 251.3l-.1 1.3M118.4 255.4l-4.5 .2 1.1 .5h3.4M118.4 255.4h64M118.4 255.4v.7M118.4 256.1h64"/>
<path d="M128.8 248.2l.1 1.7M129 248.2l-.2 .8M129.2 247.6a1.44 1.44 0 0 0-1.4 1.5 1.44 1.44 0 0 0 1.4 1.4M129.2 248.1a.94 .94 0 0 0-.9 1 .94 .94 0 0 0 .9 .9M129.2 250v.5M129.2 247.6v.5M129.2 248.1a.92 .92 0 0 0-.9 1 .92 .92 0 0 0 .9 .9M129.2 250.5h11M129.2 247.6h11M129.2 248.1h11M129.2 250h11M129.2 248.1h.1"/>
<path d="M129.2 250h.1M130 248.1l-.4 1.9M135.9 248.1v1.9M140.2 247.6a1.44 1.44 0 0 1 1.4 1.5 1.44 1.44 0 0 1-1.4 1.4M140.2 248.1a.94 .94 0 0 1 .9 1 .94 .94 0 0 1-.9 .9M140.2 247.6v.5M140.2 250v.5M140.2 248.1a.92 .92 0 0 1 .9 1 .92 .92 0 0 1-.9 .9M140.2 248.1h.1M140.2 250h.1M168.4 243.9h2v3.2h-2zM169.9 243.9l.5 2.3"/>
<path d="M173.5 243.9h2v3.2h-2zM180.7 243.9h2v3.2h-2zM182.4 255.4l4.6 .2M182.4 255.4v.7M184.5 251.3v1.3M184.5 252.6l6.2 .1M187 255.6h.1M187 255.6l-1.1 .5h-3.5M190.7 252.7l-3.7 2.9M190.7 252.7h.1M191.5 251.2a2 2 0 0 1-.8 1.5M191.5 251.1l-7 .2"/>
<circle cx="150.5" cy="79.9" r="3.3"/>
<circle cx="150.5" cy="79.9" r="2.02"/>
<circle cx="347.2" cy="79.9" r="2.07"/>
<circle cx="347.2" cy="79.9" r="3.7"/>
<circle cx="347.2" cy="79.9" r="2.02"/>
<circle cx="179.1" cy="89.9" r="3.1"/>
<circle cx="179.1" cy="89.9" r="2.64"/>
<circle cx="179.1" cy="89.9" r="2.62"/>
<circle cx="318.2" cy="96.9" r="1.2"/>
<circle cx="318.2" cy="96.9" r="1.25"/>
<circle cx="318.5" cy="89.9" r="2.86"/>
<circle cx="318.5" cy="89.9" r="4"/>
<circle cx="318.5" cy="89.9" r="2.6"/>
<circle cx="318.5" cy="89.9" r="2.61"/>
<circle cx="178.1" cy="128.3" r="4.6"/>
<circle cx="178.1" cy="128.3" r="5.1"/>
<circle cx="319.5" cy="128.3" r="4.6"/>
<circle cx="54.4" cy="140.7" r="1.34"/>
<circle cx="54.5" cy="140.7" r="1.07"/>
<circle cx="54.5" cy="140.7" r="1.09"/>
<circle cx="150.5" cy="176.7" r="3.3"/>
<circle cx="150.5" cy="176.7" r="2.02"/>
<circle cx="318.2" cy="172.2" r="1.2"/>
<circle cx="318.2" cy="172.2" r="1.25"/>
<circle cx="347.2" cy="176.7" r="2.07"/>
<circle cx="347.2" cy="176.7" r="2.02"/>
<circle cx="347.2" cy="176.7" r="3.7"/>
</g>
<g fill="#000">
<circle cx="113.9" cy="23.5" r=".25"/>
<circle cx="45.7" cy="187.8" r=".25"/>
<circle cx="270.2" cy="187.8" r=".25"/>
<circle cx="187" cy="255.6" r=".25"/>
</g>
<g fill="none" stroke="#000" stroke-width=".2">
<path d="M251.9 66.2l1.4 1.4M253.3 65.6l-1.4 1.4M253.6 65.6l2 2M255.5 65.6l-1.9 2M255.9 65.6l2 2.1M257.7 65.7l-1.9 1.9M258.1 65.7l2.1 2 1.9-2M259.9 65.7l-1.9 2M260.4 65.7l2.1 2M262.5 76.8l1.1 1.1M262.7 65.8l2 2M262.9 76.2l-.4 .4"/>
<path d="M263.4 75.4l2.5 2.5M263.8 73.6l4.4 4.3M264.3 65.8l-1.9 1.9M264.9 72.5l4.9 4.9M265 65.8l5.9 5.9M266.5 65.9l-1.9 1.9M266.7 72l4.2 4.2M267.2 72l-3.8 3.7M267.9 66.7l-1.4 1.4M268.9 71.9l2 2.1M269.1 67.8l-1.4 1.4M270.3 68.8l-1.5 1.5"/>
<path d="M270.9 72.7l-5.2 5.2M270.9 74.9l-3 3M270.9 70.4l-7.4 7.5M255.4 94.4l.5 .4M256 92.7l1.7 1.7M257.8 92.3l1.7 1.7M258.1 92.3l-2.7 2.6M259.7 91.9l1.6 1.7M261 91.6l-2.7 2.7M261.5 91.5l1.7 1.6M262.5 83.5l.1 .1M263.2 82l7.6 7.6"/>
<path d="M263.3 91l1.7 1.7M263.4 84.4l3.5 3.5M263.9 81.9l-1.4 1.4M263.9 90.9l-2.7 2.7M265.1 90.6l1.7 1.7M265.4 81.9l5.5 5.5M266.2 81.9l-2.8 2.8M266.8 90.2l-2.6 2.7M267 90.2l1.6 1.7M267.6 81.9l3.3 3.3M268.4 81.9l-4.4 4.5M268.5 89.5l1.5 1.5"/>
<path d="M270 82.6l-4.9 4.9M270.9 83.9l-4 4M270.9 86.2l-2 2M270.9 88.4l-3.8 3.8M251.9 131.3a110.7 110.7 0 0 1 15.4 4.4l3.6 1.3"/>
</g>
<text font-size="5.3" x="351" y="260.1">FACE PLATE</text>
<g font-size="4.8" fill="#808080">
<text x="89.7" y="125.9" transform="rotate(-90 89.7 125.9)">0.92</text>
<text x="101.3" y="125.9" transform="rotate(-90 101.3 125.9)">0.6</text>
<text x="201" y="125.9" transform="rotate(-90 201 125.9)">0.6</text>
<text x="89.7" y="141.1" transform="rotate(-90 89.7 141.1)">125,5</text>
<text x="101.3" y="138.4" transform="rotate(-90 101.3 138.4)">66,8</text>
<text x="201" y="138.5" transform="rotate(-90 201 138.5)">96,8</text>
<text x="139.5" y="203.4">33,2</text>
<text x="152.1" y="203.4">0.3</text>
<text x="254.4" y="203.4">19</text>
<text x="263" y="203.4">0.2</text>
<text x="138.3" y="214.2">82,5</text>
<text x="150.9" y="214.2">0.68</text>
</g>
<text font-size="3.9" x="401" y="275.4">A3</text>
<text font-size="3.2" x="293.5" y="277.7">PA-765A</text>
<g font-size="2">
<text x="223.5" y="234.4">UNLESS OTHERWISE SPECIFIED:</text>
<text x="223.5" y="236.9">DIMENSIONS ARE IN MILLIMETERS</text>
<text x="223.5" y="239.4">SURFACE FINISH:</text>
<text x="257.2" y="234.4">FINISH:</text>
<text x="304.2" y="234.3">DEBUR AND</text>
<text x="304.2" y="236.8">BREAK SHARP</text>
<text x="304.2" y="239.3">EDGES</text>
<text x="335.5" y="235.8">DO NOT SCALE DRAWING</text>
<text x="376.2" y="236">REVISION</text>
<text x="223.5" y="241.9">TOLERANCES:</text>
<text x="225.1" y="244.4">LINEAR:</text>
<text x="225.1" y="246.9">ANGULAR:</text>
<text x="237.2" y="251.8">NAME</text>
<text x="252.9" y="251.7">SIGNATURE</text>
<text x="270.1" y="251.7">DATE</text>
<text x="223.1" y="255.9">DRAWN</text>
<text x="322.8" y="252">TITLE:</text>
<text x="223.3" y="260.1">CHK'D</text>
<text x="223.3" y="264.2">APPV'D</text>
<text x="223.3" y="268.6">MFG</text>
<text x="223.5" y="272.9">Q.A</text>
<text x="278.5" y="272.3">MATERIAL:</text>
<text x="323" y="273.4">DWG NO.</text>
<text x="278.5" y="285.3">WEIGHT:</text>
<text x="323" y="285.4">SCALE:1:1</text>
<text x="367.4" y="285.4">SHEET 1 OF 1</text>
</g>
</svg>
